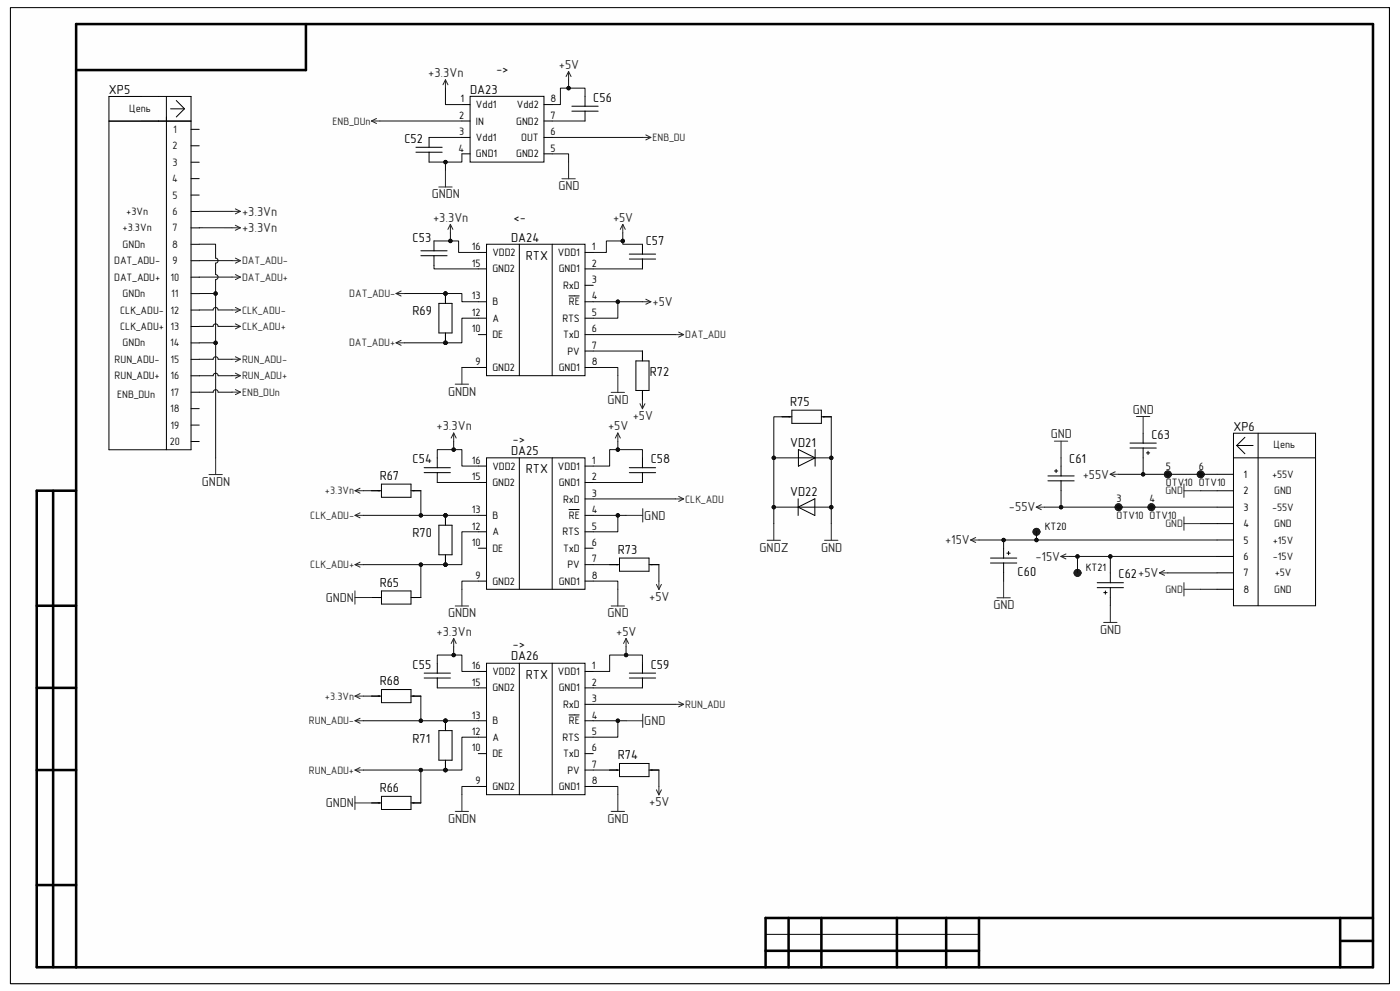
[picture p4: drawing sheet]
<svg xmlns="http://www.w3.org/2000/svg" width="420mm" height="297mm" viewBox="0 0 420 297" stroke-linecap="round" stroke-linejoin="round" font-family="sans-serif">
<path d="M3.1 2.3h413.7v292.5h-413.7z" fill-rule="evenodd" fill="#fefefe"/>
<path d="M3.1 2.3h413.7v292.5h-413.7z" fill="none" stroke="#000" stroke-width=".3"/>
<path d="M3.1 2.3h413.7v292.5h-413.7z" fill-rule="evenodd" fill="#fefefe"/>
<g fill="none" stroke="#000" stroke-width=".3">
<path d="M3.1 2.3h413.7v292.5h-413.7zM126.3 75.2h7.8M126.3 76.6h7.8M130.2 72.2v3M130.2 76.6v3M143.5 75.7h2.4M146 73.2h29.5v39.4h-29.5zM155.8 73.2v39.4M165.7 73.2v39.4M175.5 75.7h2.5M143.5 80.6h2.4M143.5 90.4h2.4"/>
<path d="M143.5 95.4h2.4M170.7 88.7h1.7M172.4 88.7h1.3M175.5 80.6h2.5M175.5 85.5h2.5M175.5 90.4h2.5M175.5 95.4h2.5M143.5 100.3h2.4M143.5 110.1h2.4M175.5 100.3h2.5M175.5 105.2h2.5M175.5 110.1h2.5"/>
<path d="M229.7 280h64"/>
</g>
<g fill="none" stroke="#000" stroke-width=".76">
<path d="M91.8 7.2v13.8h-69M15.9 147.1v142.8M22.8 147.1h-11.8v142.8h400.9v-282.7h-389.1v282.7M11 181.5h11.8M11 206.2h11.8M11 230.8h11.8M11 265.3h11.8M236.6 275.1v14.8M246.4 275.1v14.8M269.1 275.1v14.8M283.8 275.1v14.8M293.7 275.1v14.8"/>
<path d="M402 275.1v14.8M411.9 275.1h-182.2v14.8M229.7 285h64M402 282h9.9"/>
</g>
<path d="M135.1 67.3l-.7 1.4M135.1 67.3l.8 1.4M135.1 67.3v2.5M136.6 115.1h4M138.6 110.1v5" fill="none" stroke="#262626" stroke-width=".3"/>
<circle cx="133.6" cy="102.7" r=".5" fill="#0e0e0e"/>
<circle cx="133.6" cy="102.7" r=".5" fill="none" stroke="#0e0e0e" stroke-width=".3"/>
<circle cx="133.6" cy="88" r=".5" fill="#0e0e0e"/>
<circle cx="133.6" cy="88" r=".5" fill="none" stroke="#0e0e0e" stroke-width=".3"/>
<path d="M131.7 90.9h3.9v8.9h-3.9zM133.6 88v2.9M133.6 99.8v2.9" fill="none" stroke="#000" stroke-width=".3"/>
<circle cx="133.6" cy="102.7" r=".5" fill="#0e0e0e"/>
<circle cx="133.6" cy="102.7" r=".5" fill="none" stroke="#0e0e0e" stroke-width=".3"/>
<path d="M133.6 88v2.4" fill="none" stroke="#000" stroke-width=".3"/>
<circle cx="133.6" cy="88" r=".5" fill="#0e0e0e"/>
<circle cx="133.6" cy="88" r=".5" fill="none" stroke="#0e0e0e" stroke-width=".3"/>
<g fill="none" stroke="#000" stroke-width=".3">
<path d="M49.9 28.9v105.9M51.2 32.6h4.1M52.9 30.1l2.4 2.5-2.4 2.5M57.3 38.8h2.5M57.3 28.9h-24.6v105.9h24.6v-105.9M57.3 36.3h-24.6M57.3 53.5h2.5M57.3 43.7h2.5M57.3 48.6h2.5M57.3 58.5h2.5M57.3 68.3h2.5M57.3 73.2h2.5"/>
<path d="M57.3 78.1h2.5M57.3 63.4h2.5M57.3 83.1h2.5M57.3 88h2.5M57.3 97.9h2.5M57.3 92.9h2.5M57.3 107.7h2.5M57.3 102.8h2.5M57.3 112.6h2.5M57.3 117.5h2.5M57.3 122.5h2.5M57.3 127.4h2.5"/>
<path d="M57.3 132.3h2.5M131.2 137.2v3M143.5 139.7h2.4M146 137.2h29.5v39.4h-29.5zM155.8 137.2v39.4M165.7 137.2v39.4M175.5 139.7h2.5M127.2 140.2h7.9M127.2 141.7h7.9M131.2 141.7v2.9M143.5 144.6h2.4M143.5 154.5h2.4"/>
<path d="M143.5 159.4h2.4M170.7 152.7h3M175.5 144.6h2.5M175.5 149.5h2.5M175.5 154.5h2.5M175.5 159.4h2.5M143.5 164.3h2.4M143.5 174.2h2.5M175.5 164.3h2.5M175.5 169.2h2.5M175.5 174.2h2.5"/>
</g>
<path d="M136.1 129.8l-.7 1.5M136.1 129.8l.8 1.5M136.1 129.8v2.5M138.6 176.6v5M136.6 181.6h4" fill="none" stroke="#262626" stroke-width=".3"/>
<circle cx="133.6" cy="169.2" r=".5" fill="#0e0e0e"/>
<circle cx="133.6" cy="169.2" r=".5" fill="none" stroke="#0e0e0e" stroke-width=".3"/>
<circle cx="133.6" cy="154.5" r=".5" fill="#0e0e0e"/>
<circle cx="133.6" cy="154.5" r=".5" fill="none" stroke="#0e0e0e" stroke-width=".3"/>
<path d="M131.7 157.4h3.9v8.9h-3.9zM133.6 154.5v2.9M133.6 166.3v2.9" fill="none" stroke="#000" stroke-width=".3"/>
<circle cx="133.6" cy="169.2" r=".5" fill="#0e0e0e"/>
<circle cx="133.6" cy="169.2" r=".5" fill="none" stroke="#0e0e0e" stroke-width=".3"/>
<path d="M133.6 154.5v2.4" fill="none" stroke="#000" stroke-width=".3"/>
<circle cx="133.6" cy="154.5" r=".5" fill="#0e0e0e"/>
<circle cx="133.6" cy="154.5" r=".5" fill="none" stroke="#0e0e0e" stroke-width=".3"/>
<g fill="none" stroke="#000" stroke-width=".3">
<path d="M131.2 198.8v2.9M146 198.8h29.5v39.4h-29.5zM155.8 198.8v39.4M165.7 198.8v39.4M127.2 201.7h7.9M127.2 203.2h7.9M131.2 203.2v3M143.5 201.2h2.5M143.5 206.2h2.5M143.5 216h2.5M170.7 214.3h3M175.5 201.2h2.5"/>
<path d="M175.5 206.2h2.5M175.5 211.1h2.5M175.5 216h2.5M143.5 220.9h2.5M143.5 225.9h2.5M143.5 235.7h2.5M175.5 220.9h2.5M175.5 225.9h2.5M175.5 230.8h2.5M175.5 235.7h2.5"/>
</g>
<path d="M136.1 191.4l-.7 1.5M136.1 191.4l.8 1.5M136.1 191.4v2.5M138.6 238.2v5M136.6 243.2h4" fill="none" stroke="#262626" stroke-width=".3"/>
<circle cx="133.6" cy="230.8" r=".5" fill="#0e0e0e"/>
<circle cx="133.6" cy="230.8" r=".5" fill="none" stroke="#0e0e0e" stroke-width=".3"/>
<circle cx="133.6" cy="216" r=".5" fill="#0e0e0e"/>
<circle cx="133.6" cy="216" r=".5" fill="none" stroke="#0e0e0e" stroke-width=".3"/>
<path d="M131.7 219h3.9v8.8h-3.9zM133.6 216v3M133.6 227.8v3" fill="none" stroke="#000" stroke-width=".3"/>
<circle cx="133.6" cy="230.8" r=".5" fill="#0e0e0e"/>
<circle cx="133.6" cy="230.8" r=".5" fill="none" stroke="#0e0e0e" stroke-width=".3"/>
<path d="M133.6 216v2.5" fill="none" stroke="#000" stroke-width=".3"/>
<circle cx="133.6" cy="216" r=".5" fill="#0e0e0e"/>
<circle cx="133.6" cy="216" r=".5" fill="none" stroke="#0e0e0e" stroke-width=".3"/>
<g fill="none" stroke="#000" stroke-width=".3">
<path d="M234.6 124.9h3M237.6 122.9h8.8v4h-8.8zM239.5 137.2h4.9M239.5 134.7l5 2.5-5 2.5zM244.5 134.7v5M246.4 124.9h3M318.3 139.7v2.9M339 132.8h7.9M339 134.3h7.9M342.9 129.8v3M342.9 134.3v2.9M343.9 135.7h1"/>
<path d="M344.4 135.3v.9M370 137.2h24.7M370 129.8h24.7v51.7h-24.7zM371 133.5h4.9M371 133.5l2.5 2.5M373.5 131.1l-2.5 2.4M377.4 129.8v51.7M239.4 152l5-2.5v5zM239.4 149.5v5M239.5 152h4.9M314.4 144.1h7.8M314.4 142.6h7.8"/>
<path d="M316.3 141.2h1M316.8 140.7v1M318.3 144.1v3M365.1 147.1h4.9M365.1 142.2h4.9M365.1 152h4.9M365.1 156.9h4.9M297.1 168.7h7.9M297.1 167.3h7.9M301.1 164.3v3M301.1 168.7v3M302.1 165.8h1"/>
<path d="M302.6 165.3v1M329.2 174.6h7.8M329.2 176.1h7.8M331.1 177.6h1M331.6 177.1v1M333.1 171.7v2.9M333.1 176.1v3M365.1 161.8h4.9M365.1 176.6h4.9M365.1 166.8h4.9M365.1 171.7h4.9"/>
</g>
<g fill="none" stroke="#262626" stroke-width=".3">
<path d="M316.3 132.2h4M318.3 132.2v5M340.9 124.8h4M342.9 124.8v5M232.1 156.9v5M249.4 156.9v5M310.9 152l1.5 .7M310.9 152h2.5M312.4 151.2l-1.5 .8M333 142.1l1.5 .8M333 142.1h2.6M334.5 141.4l-1.5 .7"/>
<path d="M355.2 145.1v4M355.2 154.9v4M355.2 147.1h5M355.2 156.9h5M230.1 161.9h4M247.4 161.9h4M291.2 161.9l1.5 .7M291.2 161.9h2.5M292.7 161.1l-1.5 .8M299.1 179.2h4M301.1 174.2v5M318.3 166.8l1.5 .7"/>
<path d="M318.3 166.8h2.5M319.8 166l-1.5 .8M347.8 171.7l1.5 .7M347.8 171.7h2.5M349.3 170.9l-1.5 .8M355.2 174.6v4M355.2 176.6h5M331.1 186.6h4M333.1 181.5v5.1"/>
</g>
<circle cx="335.5" cy="152" r=".5" fill="#0e0e0e"/>
<circle cx="335.5" cy="152" r=".5" fill="none" stroke="#0e0e0e" stroke-width=".3"/>
<g fill="none" stroke="#1c1c1c" stroke-width="1.3">
<circle cx="335.6" cy="152" r=".54"/>
<circle cx="335.6" cy="152" r=".55"/>
</g>
<circle cx="335.5" cy="152" r=".5" fill="#0e0e0e"/>
<circle cx="335.5" cy="152" r=".5" fill="none" stroke="#0e0e0e" stroke-width=".3"/>
<circle cx="345.4" cy="152" r=".5" fill="#0e0e0e"/>
<circle cx="345.4" cy="152" r=".5" fill="none" stroke="#0e0e0e" stroke-width=".3"/>
<g fill="none" stroke="#1c1c1c" stroke-width="1.3">
<circle cx="345.4" cy="152" r=".54"/>
<circle cx="345.4" cy="152" r=".55"/>
</g>
<circle cx="345.4" cy="152" r=".5" fill="#0e0e0e"/>
<circle cx="345.4" cy="152" r=".5" fill="none" stroke="#0e0e0e" stroke-width=".3"/>
<circle cx="350.3" cy="142.2" r=".5" fill="#0e0e0e"/>
<circle cx="350.3" cy="142.2" r=".5" fill="none" stroke="#0e0e0e" stroke-width=".3"/>
<g fill="none" stroke="#1c1c1c" stroke-width="1.3">
<circle cx="350.3" cy="142.2" r=".55"/>
<circle cx="350.3" cy="142.2" r=".54"/>
</g>
<circle cx="350.3" cy="142.2" r=".5" fill="#0e0e0e"/>
<circle cx="350.3" cy="142.2" r=".5" fill="none" stroke="#0e0e0e" stroke-width=".3"/>
<circle cx="360.2" cy="142.2" r=".5" fill="#0e0e0e"/>
<circle cx="360.2" cy="142.2" r=".5" fill="none" stroke="#0e0e0e" stroke-width=".3"/>
<g fill="none" stroke="#1c1c1c" stroke-width="1.3">
<circle cx="360.2" cy="142.2" r=".54"/>
<circle cx="360.2" cy="142.2" r=".55"/>
</g>
<circle cx="360.2" cy="142.2" r=".5" fill="#0e0e0e"/>
<g fill="none" stroke="#0e0e0e" stroke-width=".3">
<path d="M130.2 79.6v1h13.3M130.2 72.2h4.9M138.6 110.1h4.9"/>
<circle cx="360.2" cy="142.2" r=".5"/>
</g>
<g fill="none" stroke="#262626" stroke-width=".3">
<path d="M111.4 36.3l1.5 .7M111.4 36.3h2.5M112.9 35.5l-1.5 .8M133.6 23.9l-.7 1.5M133.6 23.9l.8 1.5M133.6 23.9v2.5M170.6 21.5l-.8 1.4M170.6 21.5l.7 1.4M170.6 21.5v2.5M131.6 56h4M133.6 51v5M168.6 53.6h4"/>
<path d="M170.6 48.6v5M192.7 41.2h2.5M193.7 40.4l1.5 .8M195.2 41.2l-1.5 .7M69.6 63.3h2.5M69.6 68.3h2.5M69.6 78.1h2.5M70.6 67.5l1.5 .8M70.6 62.6l1.5 .7M70.6 77.4l1.5 .7M72.1 63.3l-1.5 .8M72.1 68.3l-1.5 .7"/>
<path d="M72.1 78.1l-1.5 .8M186.8 67.3l-.7 1.4M186.8 67.3l.8 1.4M186.8 67.3v2.5M69.6 97.8h2.5M69.6 83h2.5M69.6 92.9h2.5M70.6 97.1l1.5 .7M70.6 82.3l1.5 .7M70.6 92.1l1.5 .8M72.1 97.8l-1.5 .8M72.1 83l-1.5 .8"/>
<path d="M72.1 92.9l-1.5 .7M118.8 88l1.5 .7M118.8 88h2.5M120.3 87.2l-1.5 .8M192.7 90.4h2.5M193.7 89.7l1.5 .7M195.2 90.4l-1.5 .8M203.6 99.5l1.5 .8M69.6 107.7h2.5M69.6 112.6h2.5M69.6 117.5h2.5M70.6 106.9l1.5 .8"/>
<path d="M70.6 111.8l1.5 .8M70.6 116.8l1.5 .7M72.1 107.7l-1.5 .7M72.1 112.6l-1.5 .7M72.1 117.5l-1.5 .8M118.8 102.7l1.5 .8M118.8 102.7h2.5M120.3 102l-1.5 .7M183.3 117.6h4M185.3 112.6v5M192.7 120v2.5M202.6 100.3h2.5"/>
<path d="M205.1 100.3l-1.5 .7M64.7 137.2v5M185.3 129.8v2.5M185.3 129.8l-.7 1.5M185.3 129.8l.8 1.5M192 121l.7 1.5M193.5 121l-.8 1.5M62.7 142.2h4M106.5 147.1l1.5 .7M106.5 147.1h2.5M106.5 154.5l1.5 .7M106.5 154.5h2.5"/>
<path d="M108 146.3l-1.5 .8M108 153.7l-1.5 .8M187.8 154.5h5M192.8 152.5v4M202.6 149.5h2.5M203.6 148.8l1.5 .7M205.1 149.5l-1.5 .8M106.5 177.1v4M106.5 179.1h5M106.5 169.2l1.5 .8M106.5 169.2h2.5M108 168.5l-1.5 .7"/>
<path d="M185.3 176.6v5M196.9 175.2l.8 1.5M197.7 174.2v2.5M198.4 175.2l-.7 1.5M183.3 181.6h4M187.8 191.4l-.7 1.5M187.8 191.4l.8 1.5M187.8 191.4v2.5M106.5 208.6l1.5 .8M106.5 208.6h2.5M106.5 216l1.5 .8M106.5 216h2.5"/>
<path d="M108 207.9l-1.5 .7M108 215.3l-1.5 .7M187.8 216h5M192.8 214v4M202.6 211.1h2.5M203.6 210.3l1.5 .8M205.1 211.1l-1.5 .7M106.5 238.6v4M106.5 230.8l1.5 .7M106.5 230.8h2.5M108 230l-1.5 .8M185.3 238.2v5"/>
<path d="M196.9 236.7l.8 1.5M197.7 235.7v2.5M198.4 236.7l-.7 1.5M106.5 240.6h5M183.3 243.2h4"/>
</g>
<g fill="none" stroke="#000" stroke-width=".3">
<path d="M138.6 31.3h2.4M138.6 36.3h2.4M141 28.9h22.2v19.7h-22.2zM163.2 31.3h2.5M163.2 36.3h2.5M171.6 33.3h7.8M171.6 31.8h7.8M175.5 28.9v2.9M175.5 33.3v3M124.8 44.1h7.9M124.8 45.6h7.9M128.7 41.2v2.9"/>
<path d="M128.7 45.6v3M138.6 41.2h2.4M138.6 46.1h2.4M163.2 41.2h2.5M163.2 46.1h2.5M188.8 76.2h7.9M188.8 77.6h7.9M192.7 73.2v3M192.7 77.6v3M190.8 108.2h3.9v8.8h-3.9zM192.7 105.2v3M192.7 117v3"/>
<path d="M192.7 137.2v3M111.5 147.1h2.9M114.4 145.1h8.9v3.9h-8.9zM123.3 147.1h3M188.8 140.2h7.9M188.8 141.7h7.9M192.7 141.7v2.9M111.5 179.1h2.9M114.4 177.1h8.9v3.9h-8.9zM123.3 179.1h2.9M182.9 169.2h2.9M185.8 167.3h8.9v3.9h-8.9z"/>
<path d="M194.7 169.2h3M192.7 198.8v2.9M111.5 208.6h2.9M114.4 206.7h8.9v3.9h-8.9zM123.3 208.6h2.9M188.8 201.7h7.9M188.8 203.2h7.9M192.7 203.2v3M114.4 238.7h8.9v3.9h-8.9zM182.9 230.8h2.9M185.8 228.8h8.9v4h-8.9zM194.7 230.8h3"/>
<path d="M111.5 240.6h2.9M123.3 240.6h2.9"/>
</g>
<g fill="none" stroke="#1c1c1c" stroke-width="1.3">
<circle cx="310.9" cy="159.4" r=".54"/>
<circle cx="310.9" cy="159.4" r=".55"/>
<circle cx="323.2" cy="171.7" r=".54"/>
<circle cx="323.2" cy="171.7" r=".55"/>
</g>
<circle cx="135.1" cy="72.2" r=".5" fill="#0e0e0e"/>
<g fill="none" stroke="#0e0e0e" stroke-width=".3">
<path d="M135.1 69.8v2.4h2.5v3.5h5.9"/>
<circle cx="135.1" cy="72.2" r=".5"/>
</g>
<circle cx="135.1" cy="72.2" r=".5" fill="#0e0e0e"/>
<g fill="none" stroke="#0e0e0e" stroke-width=".3">
<path d="M143.5 95.4h-4.9v7.3h-5"/>
<circle cx="135.1" cy="72.2" r=".5"/>
</g>
<circle cx="133.6" cy="102.7" r=".5" fill="#0e0e0e"/>
<g fill="none" stroke="#0e0e0e" stroke-width=".3">
<path d="M121.3 102.7h12.3"/>
<circle cx="133.6" cy="102.7" r=".5"/>
</g>
<circle cx="133.6" cy="102.7" r=".5" fill="#0e0e0e"/>
<g fill="none" stroke="#0e0e0e" stroke-width=".3">
<path d="M121.3 88h17.3v2.4h4.9"/>
<circle cx="133.6" cy="102.7" r=".5"/>
</g>
<circle cx="133.6" cy="88" r=".5" fill="#0e0e0e"/>
<g fill="none" stroke="#0e0e0e" stroke-width=".3">
<path d="M136.1 134.8h-4.9v2.4M131.2 144.6h12.3M143.5 174.2h-4.9v2.4"/>
<circle cx="133.6" cy="88" r=".5"/>
</g>
<circle cx="136.1" cy="134.8" r=".5" fill="#0e0e0e"/>
<g fill="none" stroke="#0e0e0e" stroke-width=".3">
<path d="M136.1 132.3v2.5h2.5v4.9h4.9"/>
<circle cx="136.1" cy="134.8" r=".5"/>
</g>
<circle cx="136.1" cy="134.8" r=".5" fill="#0e0e0e"/>
<g fill="none" stroke="#0e0e0e" stroke-width=".3">
<path d="M133.6 154.5h9.9"/>
<circle cx="136.1" cy="134.8" r=".5"/>
</g>
<circle cx="133.6" cy="154.5" r=".5" fill="#0e0e0e"/>
<g fill="none" stroke="#0e0e0e" stroke-width=".3">
<path d="M143.5 159.4h-4.9v9.8h-5"/>
<circle cx="133.6" cy="154.5" r=".5"/>
</g>
<circle cx="133.6" cy="169.2" r=".5" fill="#0e0e0e"/>
<g fill="none" stroke="#0e0e0e" stroke-width=".3">
<path d="M109 169.2h24.6"/>
<circle cx="133.6" cy="169.2" r=".5"/>
</g>
<circle cx="133.6" cy="169.2" r=".5" fill="#0e0e0e"/>
<circle cx="133.6" cy="169.2" r=".5" fill="none" stroke="#0e0e0e" stroke-width=".3"/>
<circle cx="126.3" cy="169.2" r=".5" fill="#0e0e0e"/>
<g fill="none" stroke="#0e0e0e" stroke-width=".3">
<path d="M109 154.5h24.6"/>
<circle cx="126.3" cy="169.2" r=".5"/>
</g>
<circle cx="126.3" cy="154.5" r=".5" fill="#0e0e0e"/>
<circle cx="126.3" cy="154.5" r=".5" fill="none" stroke="#0e0e0e" stroke-width=".3"/>
<circle cx="133.6" cy="154.5" r=".5" fill="#0e0e0e"/>
<g fill="none" stroke="#0e0e0e" stroke-width=".3">
<path d="M136.1 196.3h-4.9v2.5M131.2 206.2h12.3M143.5 235.7h-4.9v2.5"/>
<circle cx="133.6" cy="154.5" r=".5"/>
</g>
<circle cx="136.1" cy="196.3" r=".5" fill="#0e0e0e"/>
<g fill="none" stroke="#0e0e0e" stroke-width=".3">
<path d="M136.1 193.9v2.4h2.5v4.9h4.9"/>
<circle cx="136.1" cy="196.3" r=".5"/>
</g>
<circle cx="136.1" cy="196.3" r=".5" fill="#0e0e0e"/>
<g fill="none" stroke="#0e0e0e" stroke-width=".3">
<path d="M133.6 216h9.9"/>
<circle cx="136.1" cy="196.3" r=".5"/>
</g>
<circle cx="133.6" cy="216" r=".5" fill="#0e0e0e"/>
<g fill="none" stroke="#0e0e0e" stroke-width=".3">
<path d="M143.5 220.9h-4.9v9.9h-5"/>
<circle cx="133.6" cy="216" r=".5"/>
</g>
<circle cx="133.6" cy="230.8" r=".5" fill="#0e0e0e"/>
<g fill="none" stroke="#0e0e0e" stroke-width=".3">
<path d="M109 230.8h24.6"/>
<circle cx="133.6" cy="230.8" r=".5"/>
</g>
<circle cx="133.6" cy="230.8" r=".5" fill="#0e0e0e"/>
<circle cx="133.6" cy="230.8" r=".5" fill="none" stroke="#0e0e0e" stroke-width=".3"/>
<circle cx="126.3" cy="230.8" r=".5" fill="#0e0e0e"/>
<g fill="none" stroke="#0e0e0e" stroke-width=".3">
<path d="M109 216h24.6"/>
<circle cx="126.3" cy="230.8" r=".5"/>
</g>
<circle cx="126.3" cy="216" r=".5" fill="#0e0e0e"/>
<circle cx="126.3" cy="216" r=".5" fill="none" stroke="#0e0e0e" stroke-width=".3"/>
<circle cx="133.6" cy="216" r=".5" fill="#0e0e0e"/>
<g fill="none" stroke="#0e0e0e" stroke-width=".3">
<path d="M335.6 142.2h29.5M365.1 171.7h-14.8"/>
<circle cx="133.6" cy="216" r=".5"/>
</g>
<circle cx="360.2" cy="142.2" r=".5" fill="#0e0e0e"/>
<circle cx="360.2" cy="142.2" r=".5" fill="none" stroke="#0e0e0e" stroke-width=".3"/>
<circle cx="350.3" cy="142.2" r=".5" fill="#0e0e0e"/>
<circle cx="350.3" cy="142.2" r=".5" fill="none" stroke="#0e0e0e" stroke-width=".3"/>
<circle cx="342.9" cy="142.1" r=".5" fill="#0e0e0e"/>
<g fill="none" stroke="#0e0e0e" stroke-width=".3">
<path d="M318.3 147.1v4.9"/>
<circle cx="342.9" cy="142.1" r=".5"/>
</g>
<circle cx="318.3" cy="152" r=".5" fill="#0e0e0e"/>
<g fill="none" stroke="#0e0e0e" stroke-width=".3">
<path d="M318.3 137.2v2.5M342.9 137.2v4.9"/>
<circle cx="318.3" cy="152" r=".5"/>
</g>
<circle cx="342.9" cy="142.1" r=".5" fill="#0e0e0e"/>
<g fill="none" stroke="#0e0e0e" stroke-width=".3">
<path d="M301.1 161.9v2.4M301.1 171.7v2.5M333.1 179.1v2.4"/>
<circle cx="342.9" cy="142.1" r=".5"/>
</g>
<circle cx="301.1" cy="161.9" r=".5" fill="#0e0e0e"/>
<g fill="none" stroke="#0e0e0e" stroke-width=".3">
<path d="M320.8 166.8h44.3"/>
<circle cx="301.1" cy="161.9" r=".5"/>
</g>
<circle cx="333.1" cy="166.8" r=".5" fill="#0e0e0e"/>
<circle cx="333.1" cy="166.8" r=".5" fill="none" stroke="#0e0e0e" stroke-width=".3"/>
<circle cx="323.2" cy="166.8" r=".5" fill="#0e0e0e"/>
<g fill="none" stroke="#0e0e0e" stroke-width=".3">
<path d="M333.1 166.8v4.9"/>
<circle cx="323.2" cy="166.8" r=".5"/>
</g>
<circle cx="333.1" cy="166.8" r=".5" fill="#0e0e0e"/>
<g fill="none" stroke="#0e0e0e" stroke-width=".3">
<path d="M232.1 152h7.4M360.2 147.1h4.9M360.2 156.9h4.9M360.2 176.6h4.9"/>
<circle cx="333.1" cy="166.8" r=".5"/>
</g>
<circle cx="232.1" cy="152" r=".5" fill="#0e0e0e"/>
<g fill="none" stroke="#0e0e0e" stroke-width=".3">
<path d="M244.4 137.2h5"/>
<circle cx="232.1" cy="152" r=".5"/>
</g>
<circle cx="249.4" cy="137.2" r=".5" fill="#0e0e0e"/>
<g fill="none" stroke="#0e0e0e" stroke-width=".3">
<path d="M234.6 124.9h-2.5v32"/>
<circle cx="249.4" cy="137.2" r=".5"/>
</g>
<circle cx="232.1" cy="152" r=".5" fill="#0e0e0e"/>
<circle cx="232.1" cy="152" r=".5" fill="none" stroke="#0e0e0e" stroke-width=".3"/>
<circle cx="232.1" cy="137.2" r=".5" fill="#0e0e0e"/>
<g fill="none" stroke="#0e0e0e" stroke-width=".3">
<path d="M313.4 152h51.7"/>
<circle cx="232.1" cy="137.2" r=".5"/>
</g>
<circle cx="345.4" cy="152" r=".5" fill="#0e0e0e"/>
<circle cx="345.4" cy="152" r=".5" fill="none" stroke="#0e0e0e" stroke-width=".3"/>
<circle cx="335.5" cy="152" r=".5" fill="#0e0e0e"/>
<circle cx="335.5" cy="152" r=".5" fill="none" stroke="#0e0e0e" stroke-width=".3"/>
<circle cx="318.3" cy="152" r=".5" fill="#0e0e0e"/>
<g fill="none" stroke="#0e0e0e" stroke-width=".3">
<path d="M232.1 137.2h7.4"/>
<circle cx="318.3" cy="152" r=".5"/>
</g>
<circle cx="232.1" cy="137.2" r=".5" fill="#0e0e0e"/>
<g fill="none" stroke="#0e0e0e" stroke-width=".3">
<path d="M69.6 68.3h-9.8M69.6 63.3l-9.9 .1M69.6 78.1h-9.8M64.7 88v49.2M69.6 83l-9.8 .1"/>
<circle cx="232.1" cy="137.2" r=".5"/>
</g>
<circle cx="64.7" cy="88" r=".5" fill="#0e0e0e"/>
<circle cx="64.7" cy="88" r=".5" fill="none" stroke="#0e0e0e" stroke-width=".3"/>
<circle cx="64.7" cy="102.7" r=".5" fill="#0e0e0e"/>
<g fill="none" stroke="#0e0e0e" stroke-width=".3">
<path d="M69.6 97.8h-4.2a.75 .75 0 0 0-.7-.7 .75 .75 0 0 0-.8 .7l-4.1 .1M69.6 92.9h-4.2a.75 .75 0 0 0-.7-.8 .75 .75 0 0 0-.8 .8h-4.1M64.7 102.7l-4.9 .1M69.6 107.7h-4.2a.75 .75 0 0 0-.7-.8 .75 .75 0 0 0-.8 .8h-4.1M69.6 112.6h-4.2a.75 .75 0 0 0-.7-.7 .75 .75 0 0 0-.8 .7h-4.1"/>
<circle cx="64.7" cy="102.7" r=".5"/>
</g>
<circle cx="64.7" cy="102.7" r=".5" fill="#0e0e0e"/>
<g fill="none" stroke="#0e0e0e" stroke-width=".3">
<path d="M59.8 73.2h4.9v4.2a.75 .75 0 0 1 .7 .7 .75 .75 0 0 1-.7 .8v3.4a.75 .75 0 0 1 .7 .7 .75 .75 0 0 1-.7 .8v4.2h-4.9"/>
<circle cx="64.7" cy="102.7" r=".5"/>
</g>
<circle cx="64.7" cy="88" r=".5" fill="#0e0e0e"/>
<g fill="none" stroke="#0e0e0e" stroke-width=".3">
<path d="M69.6 117.5h-4.2a.75 .75 0 0 0-.7-.7 .75 .75 0 0 0-.8 .7h-4.1M244.4 152h5"/>
<circle cx="64.7" cy="88" r=".5"/>
</g>
<circle cx="249.4" cy="152" r=".5" fill="#0e0e0e"/>
<g fill="none" stroke="#0e0e0e" stroke-width=".3">
<path d="M128.7 41.2h9.9M133.6 48.6v2.4"/>
<circle cx="249.4" cy="152" r=".5"/>
</g>
<circle cx="133.6" cy="48.6" r=".5" fill="#0e0e0e"/>
<g fill="none" stroke="#0e0e0e" stroke-width=".3">
<path d="M133.6 26.4v4.9h5M165.7 36.3h9.8M175.5 28.9v-2.5h-7.4v4.9h-2.4M165.7 46.1h4.9v2.5"/>
<circle cx="133.6" cy="48.6" r=".5"/>
</g>
<circle cx="170.6" cy="26.4" r=".5" fill="#0e0e0e"/>
<g fill="none" stroke="#0e0e0e" stroke-width=".3">
<path d="M138.6 46.1v2.5h-9.9"/>
<circle cx="170.6" cy="26.4" r=".5"/>
</g>
<circle cx="133.6" cy="48.6" r=".5" fill="#0e0e0e"/>
<g fill="none" stroke="#0e0e0e" stroke-width=".3">
<path d="M170.6 24v2.4"/>
<circle cx="133.6" cy="48.6" r=".5"/>
</g>
<circle cx="170.6" cy="26.4" r=".5" fill="#0e0e0e"/>
<g fill="none" stroke="#0e0e0e" stroke-width=".3">
<path d="M113.9 36.3h24.7M165.7 41.2h27M249.4 124.9v32"/>
<circle cx="170.6" cy="26.4" r=".5"/>
</g>
<circle cx="249.4" cy="152" r=".5" fill="#0e0e0e"/>
<circle cx="249.4" cy="152" r=".5" fill="none" stroke="#0e0e0e" stroke-width=".3"/>
<circle cx="249.4" cy="137.2" r=".5" fill="#0e0e0e"/>
<g fill="none" stroke="#0e0e0e" stroke-width=".3">
<path d="M126.2 169.2v9.9"/>
<circle cx="249.4" cy="137.2" r=".5"/>
</g>
<circle cx="126.3" cy="169.2" r=".5" fill="#0e0e0e"/>
<g fill="none" stroke="#0e0e0e" stroke-width=".3">
<path d="M126.3 147.1v7.4"/>
<circle cx="126.3" cy="169.2" r=".5"/>
</g>
<circle cx="126.3" cy="154.5" r=".5" fill="#0e0e0e"/>
<g fill="none" stroke="#0e0e0e" stroke-width=".3">
<path d="M109 147.1h2.5M126.2 230.8v9.8"/>
<circle cx="126.3" cy="154.5" r=".5"/>
</g>
<circle cx="126.3" cy="230.8" r=".5" fill="#0e0e0e"/>
<g fill="none" stroke="#0e0e0e" stroke-width=".3">
<path d="M126.2 208.6v7.4"/>
<circle cx="126.3" cy="230.8" r=".5"/>
</g>
<circle cx="126.3" cy="216" r=".5" fill="#0e0e0e"/>
<g fill="none" stroke="#0e0e0e" stroke-width=".3">
<path d="M293.7 161.8h71.4M109 208.6h2.5"/>
<circle cx="126.3" cy="216" r=".5"/>
</g>
<circle cx="310.9" cy="161.9" r=".5" fill="#0e0e0e"/>
<circle cx="310.9" cy="161.9" r=".5" fill="none" stroke="#0e0e0e" stroke-width=".3"/>
<circle cx="301.1" cy="161.9" r=".5" fill="#0e0e0e"/>
<g fill="none" stroke="#0e0e0e" stroke-width=".3">
<path d="M310.9 159.4v2.5"/>
<circle cx="301.1" cy="161.9" r=".5"/>
</g>
<circle cx="310.9" cy="161.9" r=".5" fill="#0e0e0e"/>
<g fill="none" stroke="#0e0e0e" stroke-width=".3">
<path d="M323.2 166.8v4.9"/>
<circle cx="310.9" cy="161.9" r=".5"/>
</g>
<circle cx="323.2" cy="166.8" r=".5" fill="#0e0e0e"/>
<g fill="none" stroke="#0e0e0e" stroke-width=".3">
<path d="M186.8 69.8v2.4"/>
<circle cx="323.2" cy="166.8" r=".5"/>
</g>
<circle cx="186.8" cy="72.2" r=".5" fill="#0e0e0e"/>
<g fill="none" stroke="#0e0e0e" stroke-width=".3">
<path d="M178 169.2h4.9M197.7 169.2v5M187.8 193.9v2.4M178 230.8h4.9M197.7 230.8v4.9"/>
<circle cx="186.8" cy="72.2" r=".5"/>
</g>
<circle cx="187.8" cy="196.3" r=".5" fill="#0e0e0e"/>
<g fill="none" stroke="#0e0e0e" stroke-width=".3">
<path d="M185.3 132.3v2.5"/>
<circle cx="187.8" cy="196.3" r=".5"/>
</g>
<circle cx="185.3" cy="134.8" r=".5" fill="#0e0e0e"/>
<g fill="none" stroke="#0e0e0e" stroke-width=".3">
<path d="M185.3 216v4.9h-7.3M178 235.7h7.3v2.5"/>
<circle cx="185.3" cy="134.8" r=".5"/>
</g>
<circle cx="185.3" cy="216" r=".5" fill="#0e0e0e"/>
<g fill="none" stroke="#0e0e0e" stroke-width=".3">
<path d="M178 216h9.8"/>
<circle cx="185.3" cy="216" r=".5"/>
</g>
<circle cx="185.3" cy="216" r=".5" fill="#0e0e0e"/>
<g fill="none" stroke="#0e0e0e" stroke-width=".3">
<path d="M192.7 198.8v-2.5h-9.8v4.9h-4.9M178 211.1h24.6M178 206.2h14.7"/>
<circle cx="185.3" cy="216" r=".5"/>
</g>
<circle cx="187.8" cy="196.3" r=".5" fill="#0e0e0e"/>
<g fill="none" stroke="#0e0e0e" stroke-width=".3">
<path d="M185.3 154.5v4.9h-7.3M178 174.2h7.3v2.4"/>
<circle cx="187.8" cy="196.3" r=".5"/>
</g>
<circle cx="185.3" cy="154.5" r=".5" fill="#0e0e0e"/>
<g fill="none" stroke="#0e0e0e" stroke-width=".3">
<path d="M178 154.5h9.8"/>
<circle cx="185.3" cy="154.5" r=".5"/>
</g>
<circle cx="185.3" cy="154.5" r=".5" fill="#0e0e0e"/>
<g fill="none" stroke="#0e0e0e" stroke-width=".3">
<path d="M192.7 137.2v-2.4h-9.8v4.9h-4.9M178 149.5h24.6M178 144.6h14.7"/>
<circle cx="185.3" cy="154.5" r=".5"/>
</g>
<circle cx="185.3" cy="134.8" r=".5" fill="#0e0e0e"/>
<g fill="none" stroke="#0e0e0e" stroke-width=".3">
<path d="M185.3 90.4v5h-7.3M178 110.1h7.3v2.5M178 100.3h24.6M178 105.2h14.7"/>
<circle cx="185.3" cy="134.8" r=".5"/>
</g>
<circle cx="185.3" cy="90.4" r=".5" fill="#0e0e0e"/>
<g fill="none" stroke="#0e0e0e" stroke-width=".3">
<path d="M178 90.4h14.7"/>
<circle cx="185.3" cy="90.4" r=".5"/>
</g>
<circle cx="185.3" cy="90.4" r=".5" fill="#0e0e0e"/>
<g fill="none" stroke="#0e0e0e" stroke-width=".3">
<path d="M192.7 73.2h-5.9v-1h-4.9v3.5h-3.9M178 80.6h14.7"/>
<circle cx="185.3" cy="90.4" r=".5"/>
</g>
<circle cx="186.8" cy="72.2" r=".5" fill="#0e0e0e"/>
<circle cx="186.8" cy="72.2" r=".5" fill="none" stroke="#0e0e0e" stroke-width=".3"/>
<g font-size="3.9" fill="#262626">
<text x="128.4" y="23.1">+3.3Vn</text>
<text x="167.6" y="20.6">+5V</text>
<text x="129.5" y="59.5">GNDN</text>
<text x="167.5" y="57">GND</text>
<text x="72.6" y="64.6">+3.3Vn</text>
<text x="72.6" y="69.6">+3.3Vn</text>
<text x="129.9" y="66.4">+3.3Vn</text>
<text x="183.9" y="66.4">+5V</text>
<text x="195.7" y="91.7">+5V</text>
<text x="134.5" y="118.6">GNDN</text>
<text x="182.3" y="121">GND</text>
<text x="189.8" y="125.9">+5V</text>
<text x="339.9" y="124">GND</text>
<text x="130.9" y="129">+3.3Vn</text>
<text x="182.4" y="129">+5V</text>
<text x="315.3" y="131.4">GND</text>
<text x="324.8" y="143.5">+55V</text>
<text x="60.6" y="145.7">GNDN</text>
<text x="193.3" y="155.8">GND</text>
<text x="302.7" y="153.3">-55V</text>
<text x="227.9" y="165.4">GNDZ</text>
<text x="246.3" y="165.4">GND</text>
<text x="283.5" y="163.2">+15V</text>
<text x="310.6" y="168.1">-15V</text>
<text x="97.7" y="180.4">GNDN</text>
<text x="134.5" y="185">GNDN</text>
<text x="182.3" y="185">GND</text>
<text x="194.7" y="180.1">+5V</text>
<text x="298" y="182.6">GND</text>
<text x="130.9" y="190.5">+3.3Vn</text>
<text x="184.9" y="190.5">+5V</text>
<text x="330" y="190">GND</text>
<text x="193.3" y="217.3">GND</text>
<text x="97.7" y="241.9">GNDN</text>
<text x="194.7" y="241.6">+5V</text>
<text x="134.5" y="246.6">GNDN</text>
<text x="182.3" y="246.6">GND</text>
</g>
<g font-size="3.9" fill="#0e0e0e">
<text x="152.6" y="20.2" transform="rotate(-180 152.6 20.2)">&lt;-</text>
<text x="154.1" y="66.6">&lt;-</text>
<text x="157.5" y="130.9" transform="rotate(-180 157.5 130.9)">&lt;-</text>
<text x="157.5" y="192.5" transform="rotate(-180 157.5 192.5)">&lt;-</text>
</g>
<g font-size="3.9">
<text x="32.7" y="28.1">XP5</text>
<text x="141" y="28.1">DA23</text>
<text x="178" y="30.5">C56</text>
<text x="121.3" y="42.8">C52</text>
<text x="123.8" y="72.4">C53</text>
<text x="153.3" y="72.4">DA24</text>
<text x="157.8" y="77.8">RTX</text>
<text x="193.7" y="73.4">C57</text>
<text x="123.8" y="94.5">R69</text>
<text x="194.9" y="112.6">R72</text>
<text x="237.1" y="121.6">R75</text>
<text x="345.4" y="131.5">C63</text>
<text x="370" y="129">XP6</text>
<text x="153.3" y="136.4">DA25</text>
<text x="237.1" y="133.9">VD21</text>
<text x="113.9" y="143.8">R67</text>
<text x="123.8" y="138.9">C54</text>
<text x="157.8" y="141.8">RTX</text>
<text x="195.2" y="138.9">C58</text>
<text x="320.8" y="138.9">C61</text>
<text x="237.1" y="148.7">VD22</text>
<text x="123.8" y="161">R70</text>
<text x="185.3" y="165.9">R73</text>
<text x="305.3" y="172.7">C60</text>
<text x="335.5" y="173.4">C62+5V</text>
<text x="113.9" y="175.8">R65</text>
<text x="153.3" y="198">DA26</text>
<text x="123.8" y="200.4">C55</text>
<text x="157.8" y="203.4">RTX</text>
<text x="195.2" y="200.4">C59</text>
<text x="113.9" y="205.4">R68</text>
<text x="123.8" y="222.6">R71</text>
<text x="185.3" y="227.5">R74</text>
<text x="113.9" y="237.4">R66</text>
</g>
<g font-size="3.2" fill="#0e0e0e">
<text x="38.7" y="33.4">Цепь</text>
<text x="51.9" y="39.8">1</text>
<text x="51.7" y="44.7">2</text>
<text x="51.7" y="49.7">3</text>
<text x="51.6" y="54.6">4</text>
<text x="51.7" y="59.5">5</text>
<text x="37.9" y="64.4">+3Vn</text>
<text x="51.7" y="64.4">6</text>
<text x="36.8" y="69.3">+3.3Vn</text>
<text x="51.7" y="69.3">7</text>
<text x="36.8" y="74.3">GNDn</text>
<text x="51.6" y="74.3">8</text>
<text x="34.2" y="79.2">DAT_ADU-</text>
<text x="51.7" y="79.2">9</text>
<text x="34.2" y="84.1">DAT_ADU+</text>
<text x="36.8" y="89.1">GNDn</text>
<text x="51.2" y="84.1">10</text>
<text x="51.4" y="89.1">11</text>
<text x="36.1" y="94">CLK_ADU-</text>
<text x="51.2" y="94">12</text>
<text x="36.1" y="98.9">CLK_ADU+</text>
<text x="51.2" y="98.9">13</text>
<text x="36.8" y="103.8">GNDn</text>
<text x="51.1" y="103.8">14</text>
<text x="34.4" y="108.8">RUN_ADU-</text>
<text x="34.4" y="113.7">RUN_ADU+</text>
<text x="51.2" y="108.8">15</text>
<text x="51.2" y="113.7">16</text>
<text x="35.1" y="119.3">ENB_DUn</text>
<text x="51.2" y="118.6">17</text>
<text x="51.1" y="123.5">18</text>
<text x="51.2" y="128.4">19</text>
<text x="50.9" y="133.4">20</text>
<text x="382" y="134.4">Цепь</text>
<text x="381.6" y="143.2">+55V</text>
<text x="349.8" y="145.7">OTV10 OTV10</text>
<text x="382.3" y="148.2">GND</text>
<text x="335" y="155.6">OTV10 OTV10</text>
<text x="381.6" y="153.1">-55V</text>
<text x="382.3" y="158">GND</text>
<text x="381.8" y="162.9">+15V</text>
<text x="381.8" y="167.9">-15V</text>
<text x="382.4" y="172.8">+5V</text>
<text x="382.3" y="177.7">GND</text>
</g>
<g font-size="3.2">
<text x="137.7" y="35.6">2</text>
<text x="138.1" y="30.6">1</text>
<text x="142.8" y="32.4">Vdd1</text>
<text x="155.1" y="32.4">Vdd2</text>
<text x="165.2" y="30.6">8</text>
<text x="165.2" y="35.6">7</text>
<text x="137.7" y="40.5">3</text>
<text x="142.8" y="37.3">IN</text>
<text x="154.9" y="37.3">GND2</text>
<text x="165.2" y="40.5">6</text>
<text x="137.5" y="45.4">4</text>
<text x="142.8" y="42.2">Vdd1</text>
<text x="142.8" y="47.2">GND1</text>
<text x="154.9" y="47.2">GND2</text>
<text x="156.4" y="42.2">OUT</text>
<text x="165.2" y="45.4">5</text>
<text x="141.5" y="75">16</text>
<text x="147.7" y="76.8">VDD2</text>
<text x="167.4" y="76.8">VDD1</text>
<text x="177.5" y="75">1</text>
<text x="141.5" y="79.9">15</text>
<text x="147.7" y="81.7">GND2</text>
<text x="167.6" y="81.7">GND1</text>
<text x="177.5" y="79.9">2</text>
<text x="141.6" y="89.7">13</text>
<text x="168.9" y="86.6">RxD</text>
<text x="177.5" y="84.8">3</text>
<text x="177.5" y="89.7">4</text>
<text x="141.5" y="94.7">12</text>
<text x="147.7" y="91.5">B</text>
<text x="170.7" y="91.5">RE</text>
<text x="177.5" y="94.7">5</text>
<text x="141.5" y="99.6">10</text>
<text x="147.7" y="101.3">DE</text>
<text x="147.7" y="96.4">A</text>
<text x="168.7" y="96.4">RTS</text>
<text x="168.9" y="101.3">TxD</text>
<text x="177.5" y="99.6">6</text>
<text x="170.2" y="106.3">PV</text>
<text x="177.5" y="104.5">7</text>
<text x="142.6" y="109.5">9</text>
<text x="147.7" y="111.2">GND2</text>
<text x="167.6" y="111.2">GND1</text>
<text x="177.5" y="109.5">8</text>
<text x="141.5" y="143.9">15</text>
<text x="141.5" y="139">16</text>
<text x="147.7" y="140.8">VDD2</text>
<text x="167.4" y="140.8">VDD1</text>
<text x="177.5" y="139">1</text>
<text x="177.5" y="143.9">2</text>
<text x="349.8" y="140.7">5</text>
<text x="359.6" y="140.7">6</text>
<text x="373" y="143.2">1</text>
<text x="147.7" y="145.7">GND2</text>
<text x="167.6" y="145.7">GND1</text>
<text x="177.5" y="148.8">3</text>
<text x="373" y="148.2">2</text>
<text x="141.6" y="153.8">13</text>
<text x="147.7" y="155.5">B</text>
<text x="168.9" y="150.6">RxD</text>
<text x="170.7" y="155.5">RE</text>
<text x="177.5" y="153.8">4</text>
<text x="335" y="150.6">3</text>
<text x="344.8" y="150.6">4</text>
<text x="373" y="153.1">3</text>
<text x="141.5" y="158.7">12</text>
<text x="147.7" y="160.4">A</text>
<text x="168.7" y="160.4">RTS</text>
<text x="177.5" y="158.7">5</text>
<text x="313.4" y="158.7">KT20</text>
<text x="373" y="158">4</text>
<text x="141.5" y="163.6">10</text>
<text x="147.7" y="165.4">DE</text>
<text x="168.9" y="165.4">TxD</text>
<text x="177.5" y="163.6">6</text>
<text x="373" y="162.9">5</text>
<text x="373" y="167.9">6</text>
<text x="142.6" y="173.5">9</text>
<text x="170.2" y="170.3">PV</text>
<text x="177.5" y="168.6">7</text>
<text x="177.5" y="173.5">8</text>
<text x="325.7" y="171">KT21</text>
<text x="373" y="172.8">7</text>
<text x="147.7" y="175.2">GND2</text>
<text x="167.6" y="175.2">GND1</text>
<text x="373" y="177.7">8</text>
<text x="141.5" y="200.6">16</text>
<text x="147.7" y="202.3">VDD2</text>
<text x="167.4" y="202.3">VDD1</text>
<text x="177.5" y="200.6">1</text>
<text x="141.5" y="205.5">15</text>
<text x="147.7" y="207.2">GND2</text>
<text x="167.6" y="207.2">GND1</text>
<text x="177.5" y="205.5">2</text>
<text x="141.6" y="215.3">13</text>
<text x="168.9" y="212.2">RxD</text>
<text x="177.5" y="210.4">3</text>
<text x="177.5" y="215.3">4</text>
<text x="141.5" y="220.3">12</text>
<text x="147.7" y="222">A</text>
<text x="147.7" y="217.1">B</text>
<text x="168.7" y="222">RTS</text>
<text x="170.7" y="217.1">RE</text>
<text x="177.5" y="220.3">5</text>
<text x="141.5" y="225.2">10</text>
<text x="147.7" y="226.9">DE</text>
<text x="168.9" y="226.9">TxD</text>
<text x="177.5" y="225.2">6</text>
<text x="170.2" y="231.9">PV</text>
<text x="177.5" y="230.1">7</text>
<text x="142.6" y="235">9</text>
<text x="147.7" y="236.8">GND2</text>
<text x="167.6" y="236.8">GND1</text>
<text x="177.5" y="235">8</text>
</g>
<g font-size="3.2" fill="#262626">
<text x="99.8" y="37.3">ENB_DUn</text>
<text x="195.7" y="42.2">ENB_DU</text>
<text x="72.6" y="79.2">DAT_ADU-</text>
<text x="72.6" y="84.1">DAT_ADU+</text>
<text x="104.8" y="89.1">DAT_ADU-</text>
<text x="72.6" y="94">CLK_ADU-</text>
<text x="72.6" y="98.9">CLK_ADU+</text>
<text x="205.6" y="101.3">DAT_ADU</text>
<text x="104.7" y="103.8">DAT_ADU+</text>
<text x="72.6" y="108.8">RUN_ADU-</text>
<text x="72.6" y="113.7">RUN_ADU+</text>
<text x="72.6" y="118.6">ENB_DUn</text>
<text x="97.5" y="148.2">+3.3Vn</text>
<text x="349.6" y="148.2">GND</text>
<text x="93.1" y="155.5">CLK_ADU-</text>
<text x="205.6" y="150.6">CLK_ADU</text>
<text x="349.6" y="158">GND</text>
<text x="93.1" y="170.3">CLK_ADU+</text>
<text x="349.6" y="177.7">GND</text>
<text x="97.5" y="209.7">+3.3Vn</text>
<text x="205.6" y="212.2">RUN_ADU</text>
<text x="92.7" y="217.1">RUN_ADU-</text>
<text x="92.7" y="231.9">RUN_ADU+</text>
</g>
<text font-size=".5" x="13" y="290">ALTIUM GOSTBOM2.0 KEV</text>
</svg>
